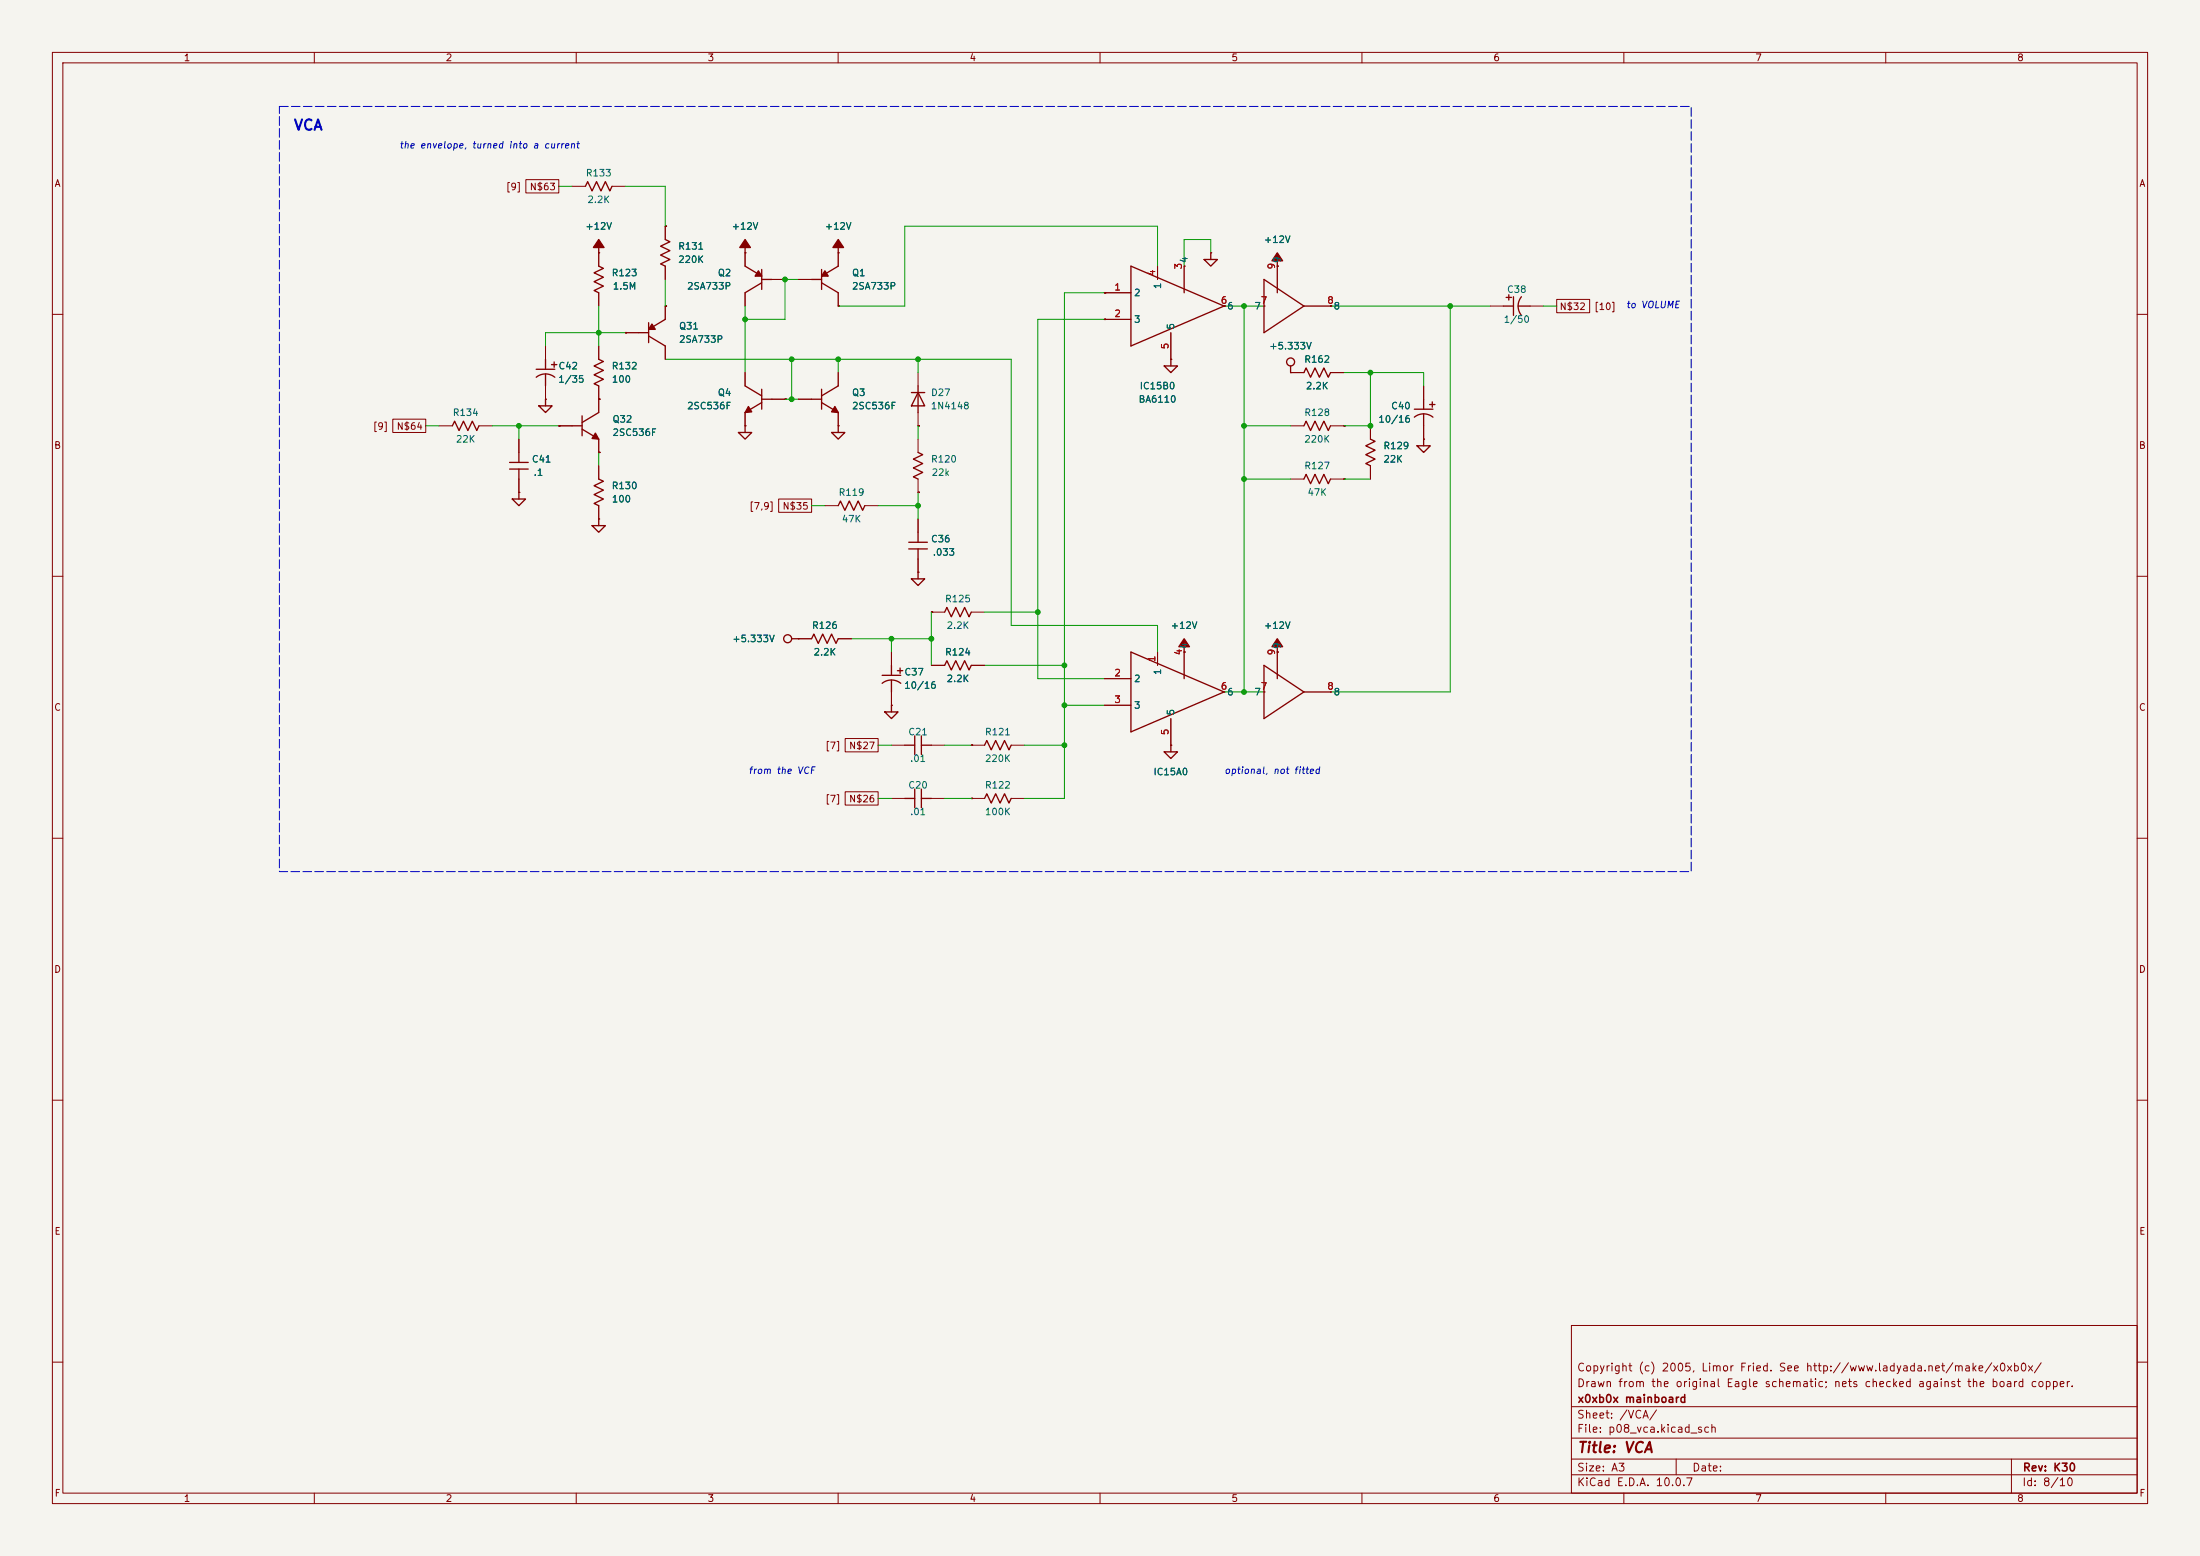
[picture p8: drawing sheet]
<svg xmlns="http://www.w3.org/2000/svg" width="420mm" height="297mm" viewBox="0 0 420 297" stroke-linecap="round" stroke-linejoin="round" font-family="sans-serif">
<path d="M0 0h420v297h-420z" fill="#f5f4ef" stroke="#f5f4ef" stroke-width=".19"/>
<g fill="none" stroke="#840000" stroke-width=".19">
<path d="M10 10h400v277h-400zM12 12h396v273h-396zM60 10v2M110 10v2M160 10v2M210 10v2M260 10v2M310 10v2M360 10v2M100.4 34.3h6.3v2.5h-6.3zM109.2 35.6h2.6M116.8 35.6h2.6"/>
<path d="M114.3 48.3h.1M114.3 48.3v2.5M114.3 55.9v2.5M127 43.1l.2 .1zM127 58.4l.2 .1zM127 43.2v2.5M127 50.8v2.5M127 58.4v2.6M142.2 48.3h.1M142.2 48.3v2.5M142.2 55.9v2.5M147.3 53.3h2.6"/>
<path d="M149.9 53.3l.3 .1zM152.4 53.3h2.5M160 48.3h.1M160 58.4l.3 .1zM160 48.3v2.5M160 55.9v2.5M210.8 55.8l.3 .1zM210.8 55.9h5.1M221 50.8v2.5M226.1 50.8h.1M231.1 48.3h.1M233.7 58.4h.1"/>
<path d="M233.7 58.4l.2 .1zM241.3 58.4h.1M243.8 50.8h.1M254 58.4h.1M254 58.4l.2 .1zM284.5 58.4h2.5M292.1 58.4h2.5M297.2 57.1h6.3v2.6h-6.3zM10 60h2M104.1 76.2h.1M104.1 66v2.6M104.1 73.7v2.5"/>
<path d="M114.3 76.1l.2 .2zM114.3 66v2.6M114.3 73.7v5M119.4 63.4l.2 .2zM119.4 63.5h2.5M127 66v2.6M142.2 71.1v2.6M142.2 78.7v2.6M147.3 76.2h2.6M149.9 76.1l.2 .2zM152.4 76.2h2.5M160 71.1v2.6"/>
<path d="M160 78.7v2.6M175.3 71.1v2.6M175.3 78.7v2.6M210.8 60.9l.3 .1zM210.8 61h5.1M223.5 68.6h.1M223.5 63.5v5.1M246.4 71.1h.1M246.4 71.1h2.5M254 71.1h2.5M271.8 73.7v2.5M408 60h2"/>
<path d="M75 80h6.3v2.6h-6.3zM83.8 81.3h2.6M91.4 81.3h2.6M99.1 94h.1M99.1 83.8v2.6M99.1 91.4v2.6M106.7 81.2l.2 .1zM106.7 81.3h2.5M114.3 99.1h.1M114.3 86.3l.2 .1zM114.3 83.8v2.6M114.3 88.9v2.5"/>
<path d="M114.3 96.5v2.6M142.2 81.3h.1M148.6 95.2h6.3v2.6h-6.3zM157.5 96.5h2.5M160 81.3h.1M165.1 96.5h2.5M175.3 93.9l.2 .1zM175.3 81.2l.2 .1zM175.3 83.8v2.6M175.3 91.4v2.6M175.3 99.1v2.5M246.4 81.3h2.5"/>
<path d="M246.4 91.4h2.5M254 81.3h2.5M254 91.4h2.5M256.5 91.4l.3 .1zM256.5 81.2l.3 .1zM261.6 81.3v2.5M261.6 88.9v2.5M271.8 83.8h.1M271.8 81.3v2.5M10 110h2M175.3 109.2h.1M175.3 106.7v2.5"/>
<path d="M177.8 116.8l.2 .1zM177.8 116.8h2.5M185.4 116.8h2.6M408 110h2M152.4 121.9h.1M152.4 121.9h2.5M160 121.9h2.6M170.2 134.6h.1M170.2 124.5v2.5M170.2 132.1v2.5M177.8 127h2.5M185.4 127h2.6"/>
<path d="M210.8 129.5h5.1M210.8 134.6h5.1M221 124.5v2.5M223.5 137.2v5M226.1 124.5h.1M233.7 132.1h.1M241.3 132.1h.1M243.8 124.5h.1M254 132.1h.1M10 160h2M161.3 141h6.3v2.5h-6.3zM161.3 151.1h6.3v2.6h-6.3z"/>
<path d="M170.2 152.4h2.5M170.2 142.2h2.5M177.8 152.4h2.5M177.8 142.2h2.5M185.4 152.3l.3 .2zM185.4 142.2l.3 .1zM185.4 152.4h2.6M185.4 142.2h2.6M193 152.4h2.6M193 142.2h2.6M223.5 142.2h.1M408 160h2"/>
<path d="M10 210h2M408 210h2M300 253h108v32h-108zM10 260h2M300 278.5h108M300 274.5h108M300 268.5h108M320 278.5v3M384 278.5v6.5M408 260h2M60 285v2M110 285v2"/>
<path d="M160 285v2M210 285v2M260 285v2M300 281.5h108M310 285v2M360 285v2"/>
</g>
<g fill="none" stroke="#840000" stroke-width=".25">
<path d="M111.8 35.6l.4-.9 .8 1.7 .9-1.7 .8 1.7 .9-1.7 .8 1.7 .4-.8M114.3 50.8l.9 .4-1.8 .9 1.8 .8-1.8 .9 1.8 .8-1.8 .9 .9 .4M114.3 47.2v1.1M127 45.7l.9 .4-1.8 .9 1.8 .8-1.8 .9 1.8 .8-1.8 .9 .9 .4M142.2 50.8l3.2 1.9M142.2 47.2v1.1M145.4 51.4v3.8M145.4 54l-3.2 1.9M145.4 53.3h1.9M154.9 53.3h1.9M156.8 51.4v3.8M156.8 54l3.2 1.9"/>
<path d="M160 47.2v1.1M160 50.8l-3.2 1.9M215.9 50.8l17.8 7.6-17.8 7.6zM226.1 50.8v5.1M229.9 49.5h2.5l-1.3 1.3zM231.1 48.3v1.2M241.3 53.3l7.6 5.1-7.6 5.1zM243.8 49.8v6.1M248.9 58.4h5.1M287 58.4h1.9M287.5 56.8h1M288 56.3v1"/>
<path d="M288.9 56.6v3.6M289.8 58.4h2.3M290.4 56.6a2.81 2.81 0 0 0 0 3.6M102.4 72a2.81 2.81 0 0 1 3.5 0M102.4 70.5h3.5M102.9 77.5h2.5l-1.3 1.2zM104.1 68.6v1.9M104.1 71.4v2.3M104.1 76.2v1.3M105.3 69.6h1M105.8 69.1v1M111.1 79.4v3.8"/>
<path d="M114.3 68.6l.9 .4-1.8 .9 1.8 .8-1.8 .8 1.8 .9-1.8 .8 .9 .5M114.3 78.7l-3.2 1.9M121.9 63.5h1.9M123.8 61.6v3.8M123.8 64.1l3.2 1.9M127 61l-3.2 1.9M142.2 73.7l3.2 1.9M145.4 74.3v3.8M145.4 76.2h1.9M145.4 76.8l-3.2 1.9M154.9 76.2h1.9M156.8 74.3v3.8"/>
<path d="M156.8 76.8l3.2 1.9M160 73.7l-3.2 1.9M174 74.9h2.5M175.3 74.9l1.2 2.6h-2.5zM175.3 73.7v5M222.2 69.9h2.6l-1.3 1.2zM223.5 68.6v1.3M246.4 69.9v1.2M248.9 71.1l.4-.9 .9 1.8 .8-1.8 .9 1.8 .8-1.8 .9 1.8 .4-.9M270 79.6a2.81 2.81 0 0 1 3.6 0M270 78.1h3.6M271.8 76.2v1.9"/>
<path d="M271.8 79v2.3M272.9 77.2h1M273.4 76.7v1M86.4 81.3l.4-.9 .8 1.8 .9-1.8 .8 1.8 .9-1.8 .8 1.8 .4-.9M97.3 88.3h3.5M97.3 89.5h3.5M97.8 95.3h2.5l-1.2 1.2zM99.1 86.4v1.9M99.1 89.5v1.9M99.1 94v1.3M109.2 81.3h1.9M111.1 81.9l3.2 1.9"/>
<path d="M114.3 91.4l.9 .5-1.8 .8 1.8 .9-1.8 .8 1.8 .9-1.8 .8 .9 .4M114.3 99.1v1.2M141 82.6h2.5l-1.3 1.2zM142.2 81.3v1.3M158.7 82.6h2.6l-1.3 1.2zM160 96.5l.4-.9 .9 1.8 .8-1.8 .9 1.8 .8-1.8 .9 1.8 .4-.9M160 81.3v1.3M175.3 86.4l.8 .4-1.7 .8 1.7 .9-1.7 .8 1.7 .9-1.7 .8 .9 .4M248.9 91.4l.4-.8 .9 1.7 .8-1.7 .9 1.7 .8-1.7 .9 1.7 .4-.9M248.9 81.3l.4-.9 .9 1.8 .8-1.8 .9 1.8 .8-1.8 .9 1.8 .4-.9M261.6 83.8l.9 .4-1.8 .9 1.8 .8-1.8 .9 1.8 .8-1.8 .9 .9 .4M270.5 85.1h2.5l-1.2 1.3z"/>
<path d="M271.8 83.8v1.3M113 100.3h2.6l-1.3 1.3zM173.5 103.5h3.5M173.5 104.8h3.5M174 110.5h2.5l-1.2 1.3zM175.3 101.6v1.9M175.3 104.8v1.9M175.3 109.2v1.3M180.3 116.8l.5-.8 .8 1.7 .9-1.7 .8 1.7 .8-1.7 .9 1.7 .4-.9M151.1 121.9h1.3M154.9 121.9l.5-.9 .8 1.8 .9-1.8 .8 1.8 .8-1.8 .9 1.8 .4-.9M168.4 130.4a2.81 2.81 0 0 1 3.6 0"/>
<path d="M168.4 128.9h3.6M168.9 135.9h2.5l-1.2 1.3zM170.2 127v1.9M170.2 129.8v2.3M170.2 134.6v1.3M171.3 128h1M171.8 127.5v1M180.3 127l.5-.9 .8 1.8 .9-1.8 .8 1.8 .8-1.8 .9 1.8 .4-.9M215.9 124.5l17.8 7.6-17.8 7.6zM226.1 123.4v6.1M241.3 127l7.6 5.1-7.6 5.1zM243.8 123.4v6.1"/>
<path d="M248.9 132.1h5.1M172.7 152.4h1.9M172.7 142.2h1.9M174.6 140.5v3.5M174.6 150.6v3.6M175.9 152.4h1.9M175.9 140.5v3.5M175.9 150.6v3.6M175.9 142.2h1.9M188 142.2l.4-.8 .8 1.7 .9-1.7 .8 1.7 .9-1.7 .8 1.7 .4-.9M188 152.4l.4-.9 .8 1.8 .9-1.8 .8 1.8 .9-1.8 .8 1.8 .4-.9M222.2 143.5h2.6l-1.3 1.3z"/>
<path d="M223.5 142.2v1.3"/>
<circle cx="246.4" cy="69.1" r=".76"/>
<circle cx="150.4" cy="121.9" r=".76"/>
</g>
<g fill="#840000" stroke="#840000" stroke-width=".25">
<path d="M113.7 82.7l.6 1.1-1.3-.1z"/>
<path d="M144.8 51.7l.6 1h-1.3z"/>
<path d="M160 45.7l1 1.5h-2z"/>
<path d="M159.4 77.6l.6 1.1-1.3-.1z"/>
<path d="M157.5 51.7l.6 1h-1.3z"/>
<path d="M124.5 61.8l.6 1.1h-1.3z"/>
<path d="M114.3 45.7l1 1.5h-2z"/>
<path d="M142.2 45.7l1.1 1.5h-2.1z"/>
<path d="M142.9 77.6l.6 1-1.3 .1z"/>
<path d="M226.1 121.9l1 1.5h-2.1z"/>
<path d="M243.8 48.3l1.1 1.5h-2.1z"/>
<path d="M243.8 121.9l1.1 1.5h-2.1z"/>
</g>
<g fill="none" stroke="#009600" stroke-width=".19">
<path d="M106.7 35.6h2.5M119.4 35.6h7.6v7.6M114.3 58.4v7.6M127 53.3v5.1M142.2 58.4v12.7M152.4 53.3h-2.5v7.7h-7.7M210.8 55.9h-7.6v96.5h-7.6M221 50.8v-7.6h-48.3v15.2h-12.7M231.1 48.3v-2.6h-5v5.1M233.7 58.4h7.6M237.5 58.4v73.7M254 58.4h30.5"/>
<path d="M276.9 58.4v73.7h-22.9M294.6 58.4h2.6M119.4 63.5h-15.3v2.5M127 68.6h66v50.8h28v5.1M149.9 76.2h2.5M151.1 68.6v7.6M160 68.6v2.5M175.3 68.6v2.5M210.8 61h-12.7v68.5h12.7M256.5 71.1h15.3v2.6M261.6 71.1v10.2h-5.1M81.3 81.3h2.5"/>
<path d="M94 81.3h12.7M99.1 81.3v2.5M114.3 86.4v2.5M154.9 96.5h2.6M167.6 96.5h7.7M175.3 81.3v2.5M175.3 94v5.1M237.5 81.3h8.9M237.5 91.4h8.9M256.5 91.4h5.1M177.8 116.8v10.2M188 116.8h10.1"/>
<path d="M162.6 121.9h15.2M170.2 121.9v2.6M188 127h15.2M203.2 134.6h7.6M233.7 132.1h7.6M167.6 142.2h2.6M167.6 152.4h2.6M180.3 142.2h5.1M180.3 152.4h5.1M195.6 142.2h7.6"/>
</g>
<path d="M53.3 20.3h269.6v146.1h-269.6z" fill="none" stroke="#0000c2" stroke-width=".19" stroke-dasharray="1.7 .6"/>
<g fill="#009600" stroke="#009600" stroke-width=".19">
<circle cx="99.1" cy="81.3" r=".46"/>
<circle cx="237.5" cy="81.3" r=".46"/>
<circle cx="237.5" cy="132.1" r=".46"/>
<circle cx="237.5" cy="91.4" r=".46"/>
<circle cx="261.6" cy="71.1" r=".46"/>
<circle cx="261.6" cy="81.3" r=".46"/>
<circle cx="276.9" cy="58.4" r=".46"/>
<circle cx="237.5" cy="58.4" r=".46"/>
<circle cx="149.9" cy="53.3" r=".46"/>
<circle cx="142.2" cy="61" r=".46"/>
<circle cx="114.3" cy="63.5" r=".46"/>
<circle cx="175.3" cy="68.6" r=".46"/>
<circle cx="175.3" cy="96.5" r=".46"/>
<circle cx="177.8" cy="121.9" r=".46"/>
<circle cx="198.1" cy="116.8" r=".46"/>
<circle cx="203.2" cy="127" r=".46"/>
<circle cx="203.2" cy="134.6" r=".46"/>
<circle cx="203.2" cy="142.2" r=".46"/>
<circle cx="170.2" cy="121.9" r=".46"/>
<circle cx="160" cy="68.6" r=".46"/>
<circle cx="151.1" cy="68.6" r=".46"/>
<circle cx="151.1" cy="76.2" r=".46"/>
</g>
<text font-size="2" fill="#0000c2" x="55.9" y="25.4">VCA</text>
<text font-size="2" fill="#840000" x="301" y="277.8">Title: VCA</text>
<g font-size="1.5" fill="#840000">
<text x="300.9" y="262.1">Copyright (c) 2005, Limor Fried. See http://www.ladyada.net/make/x0xb0x/</text>
<text x="300.9" y="265.1">Drawn from the original Eagle schematic; nets checked against the board copper.</text>
<text x="301" y="268.1">x0xb0x mainboard</text>
<text x="300.9" y="273.8">File: p08_vca.kicad_sch</text>
<text x="300.9" y="271.1">Sheet: /VCA/</text>
<text x="300.9" y="281.2">Size: A3</text>
<text x="322.9" y="281.2">Date:</text>
<text x="386" y="281.2">Rev: K30</text>
<text x="300.9" y="284">KiCad E.D.A. 10.0.7</text>
<text x="385.9" y="284">Id: 8/10</text>
</g>
<g font-size="1.3" fill="#840000">
<text x="35" y="12">1</text>
<text x="85" y="12">2</text>
<text x="135" y="12">3</text>
<text x="185" y="12">4</text>
<text x="235" y="12">5</text>
<text x="285" y="12">6</text>
<text x="335" y="12">7</text>
<text x="385" y="12">8</text>
<text x="10.3" y="36">A</text>
<text x="408.3" y="36">A</text>
<text x="96.5" y="36.6">[9]</text>
<text x="101" y="36.6">N$63</text>
<text x="297.6" y="59.5">N$32</text>
<text x="304.2" y="59.5">[10]</text>
<text x="71.1" y="82.3">[9]</text>
<text x="75.6" y="82.3">N$64</text>
<text x="10.2" y="86">B</text>
<text x="408.2" y="86">B</text>
<text x="142.9" y="97.6">[7,9]</text>
<text x="149.3" y="97.6">N$35</text>
<text x="10.2" y="136">C</text>
<text x="408.2" y="136">C</text>
<text x="157.4" y="143.3">[7]</text>
<text x="162" y="143.3">N$27</text>
<text x="157.4" y="153.5">[7]</text>
<text x="162" y="153.5">N$26</text>
<text x="10.2" y="186">D</text>
<text x="408.2" y="186">D</text>
<text x="10.3" y="236">E</text>
<text x="408.3" y="236">E</text>
<text x="10.3" y="286">F</text>
<text x="35" y="287">1</text>
<text x="85" y="287">2</text>
<text x="135" y="287">3</text>
<text x="185" y="287">4</text>
<text x="235" y="287">5</text>
<text x="285" y="287">6</text>
<text x="335" y="287">7</text>
<text x="385" y="287">8</text>
<text x="408.3" y="286">F</text>
</g>
<g font-size="1.3" fill="#0000c2">
<text x="76.1" y="28.7">the envelope,</text>
<text x="90" y="28.7">turned into a current</text>
<text x="310.3" y="59.1">to VOLUME</text>
<text x="142.8" y="148">from the VCF</text>
<text x="233.6" y="148">optional,</text>
<text x="242.9" y="148">not fitted</text>
</g>
<g font-size="1.3" fill="#006464">
<text x="111.7" y="34">R133</text>
<text x="112" y="39.1">2.2K</text>
<text x="111.6" y="44.1">+12V</text>
<text x="129.4" y="48">R131</text>
<text x="139.6" y="44.1">+12V</text>
<text x="157.4" y="44.1">+12V</text>
<text x="241.2" y="46.7">+12V</text>
<text x="116.7" y="53">R123</text>
<text x="129.4" y="50.5">220K</text>
<text x="136.9" y="53">Q2</text>
<text x="162.5" y="53">Q1</text>
<text x="227" y="50.3" transform="rotate(-90 227 50.3)">4</text>
<text x="244.8" y="50.3" transform="rotate(-90 244.8 50.3)">9</text>
<text x="116.9" y="55.6">1.5M</text>
<text x="131.1" y="55.6">2SA733P</text>
<text x="162.5" y="55.6">2SA733P</text>
<text x="216.4" y="56.8">2</text>
<text x="221.9" y="55.3" transform="rotate(-90 221.9 55.3)">1</text>
<text x="234.2" y="59.4">6</text>
<text x="239.4" y="59.4">7</text>
<text x="254.5" y="59.4">8</text>
<text x="287.6" y="56.2">C38</text>
<text x="129.5" y="63.2">Q31</text>
<text x="129.5" y="65.7">2SA733P</text>
<text x="216.4" y="61.9">3</text>
<text x="224.5" y="63" transform="rotate(-90 224.5 63)">5</text>
<text x="287" y="61.9">1/50</text>
<text x="106.5" y="70.8">C42</text>
<text x="116.7" y="70.8">R132</text>
<text x="242.2" y="67">+5.333V</text>
<text x="248.9" y="69.5">R162</text>
<text x="106.5" y="73.4">1/35</text>
<text x="116.7" y="73.4">100</text>
<text x="136.9" y="75.9">Q4</text>
<text x="162.5" y="75.9">Q3</text>
<text x="177.6" y="75.9">D27</text>
<text x="217.3" y="77.2">BA6110</text>
<text x="217.5" y="74.6">IC15B0</text>
<text x="249.2" y="74.6">2.2K</text>
<text x="86.3" y="79.7">R134</text>
<text x="116.8" y="81">Q32</text>
<text x="116.8" y="83.5">2SC536F</text>
<text x="131.1" y="78.4">2SC536F</text>
<text x="162.5" y="78.4">2SC536F</text>
<text x="177.6" y="78.4">1N4148</text>
<text x="248.9" y="79.7">R128</text>
<text x="263" y="81">10/16</text>
<text x="265.5" y="78.4">C40</text>
<text x="86.9" y="84.8">22K</text>
<text x="101.4" y="88.6">C41</text>
<text x="177.6" y="88.6">R120</text>
<text x="248.9" y="84.8">220K</text>
<text x="248.9" y="89.9">R127</text>
<text x="264" y="86.1">R129</text>
<text x="264" y="88.6">22K</text>
<text x="101.8" y="91.1">.1</text>
<text x="116.7" y="93.7">R130</text>
<text x="160" y="94.9">R119</text>
<text x="177.7" y="91.1">22k</text>
<text x="249.5" y="94.9">47K</text>
<text x="116.7" y="96.2">100</text>
<text x="160.6" y="100">47K</text>
<text x="177.6" y="103.8">C36</text>
<text x="178" y="106.4">.033</text>
<text x="180.3" y="115.3">R125</text>
<text x="139.7" y="122.9">+5.333V</text>
<text x="154.9" y="120.3">R126</text>
<text x="155.2" y="125.4">2.2K</text>
<text x="180.3" y="125.4">R124</text>
<text x="180.6" y="120.3">2.2K</text>
<text x="223.4" y="120.3">+12V</text>
<text x="227" y="124" transform="rotate(-90 227 124)">4</text>
<text x="241.2" y="120.3">+12V</text>
<text x="244.8" y="124" transform="rotate(-90 244.8 124)">9</text>
<text x="172.5" y="131.8">10/16</text>
<text x="172.5" y="129.2">C37</text>
<text x="180.6" y="130.5">2.2K</text>
<text x="216.4" y="130.5">2</text>
<text x="221.9" y="128.9" transform="rotate(-90 221.9 128.9)">1</text>
<text x="216.4" y="135.6">3</text>
<text x="224.5" y="136.7" transform="rotate(-90 224.5 136.7)">5</text>
<text x="234.2" y="133">6</text>
<text x="239.4" y="133">7</text>
<text x="254.5" y="133">8</text>
<text x="173.3" y="140.7">C21</text>
<text x="187.9" y="140.7">R121</text>
<text x="173.6" y="145.7">.01</text>
<text x="187.9" y="145.7">220K</text>
<text x="220.1" y="148.3">IC15A0</text>
<text x="173.3" y="150.8">C20</text>
<text x="173.6" y="155.9">.01</text>
<text x="187.9" y="150.8">R122</text>
<text x="187.9" y="155.9">100K</text>
</g>
<g font-size="1.3" fill="#a90000">
<text x="220.8" y="52.8" transform="rotate(-90 220.8 52.8)">4</text>
<text x="225.9" y="51.5" transform="rotate(-90 225.9 51.5)">3</text>
<text x="243.7" y="51.5" transform="rotate(-90 243.7 51.5)">9</text>
<text x="212.6" y="55.7">1</text>
<text x="232.9" y="58.3">6</text>
<text x="240.6" y="58.3">7</text>
<text x="253.3" y="58.3">8</text>
<text x="212.6" y="60.8">2</text>
<text x="223.4" y="66.8" transform="rotate(-90 223.4 66.8)">5</text>
<text x="225.9" y="125.2" transform="rotate(-90 225.9 125.2)">4</text>
<text x="243.7" y="125.2" transform="rotate(-90 243.7 125.2)">9</text>
<text x="212.6" y="129.4">2</text>
<text x="220.8" y="126.5" transform="rotate(-90 220.8 126.5)">1</text>
<text x="232.9" y="131.9">6</text>
<text x="240.6" y="131.9">7</text>
<text x="253.3" y="131.9">8</text>
<text x="212.6" y="134.5">3</text>
<text x="223.4" y="140.4" transform="rotate(-90 223.4 140.4)">5</text>
</g>
</svg>
